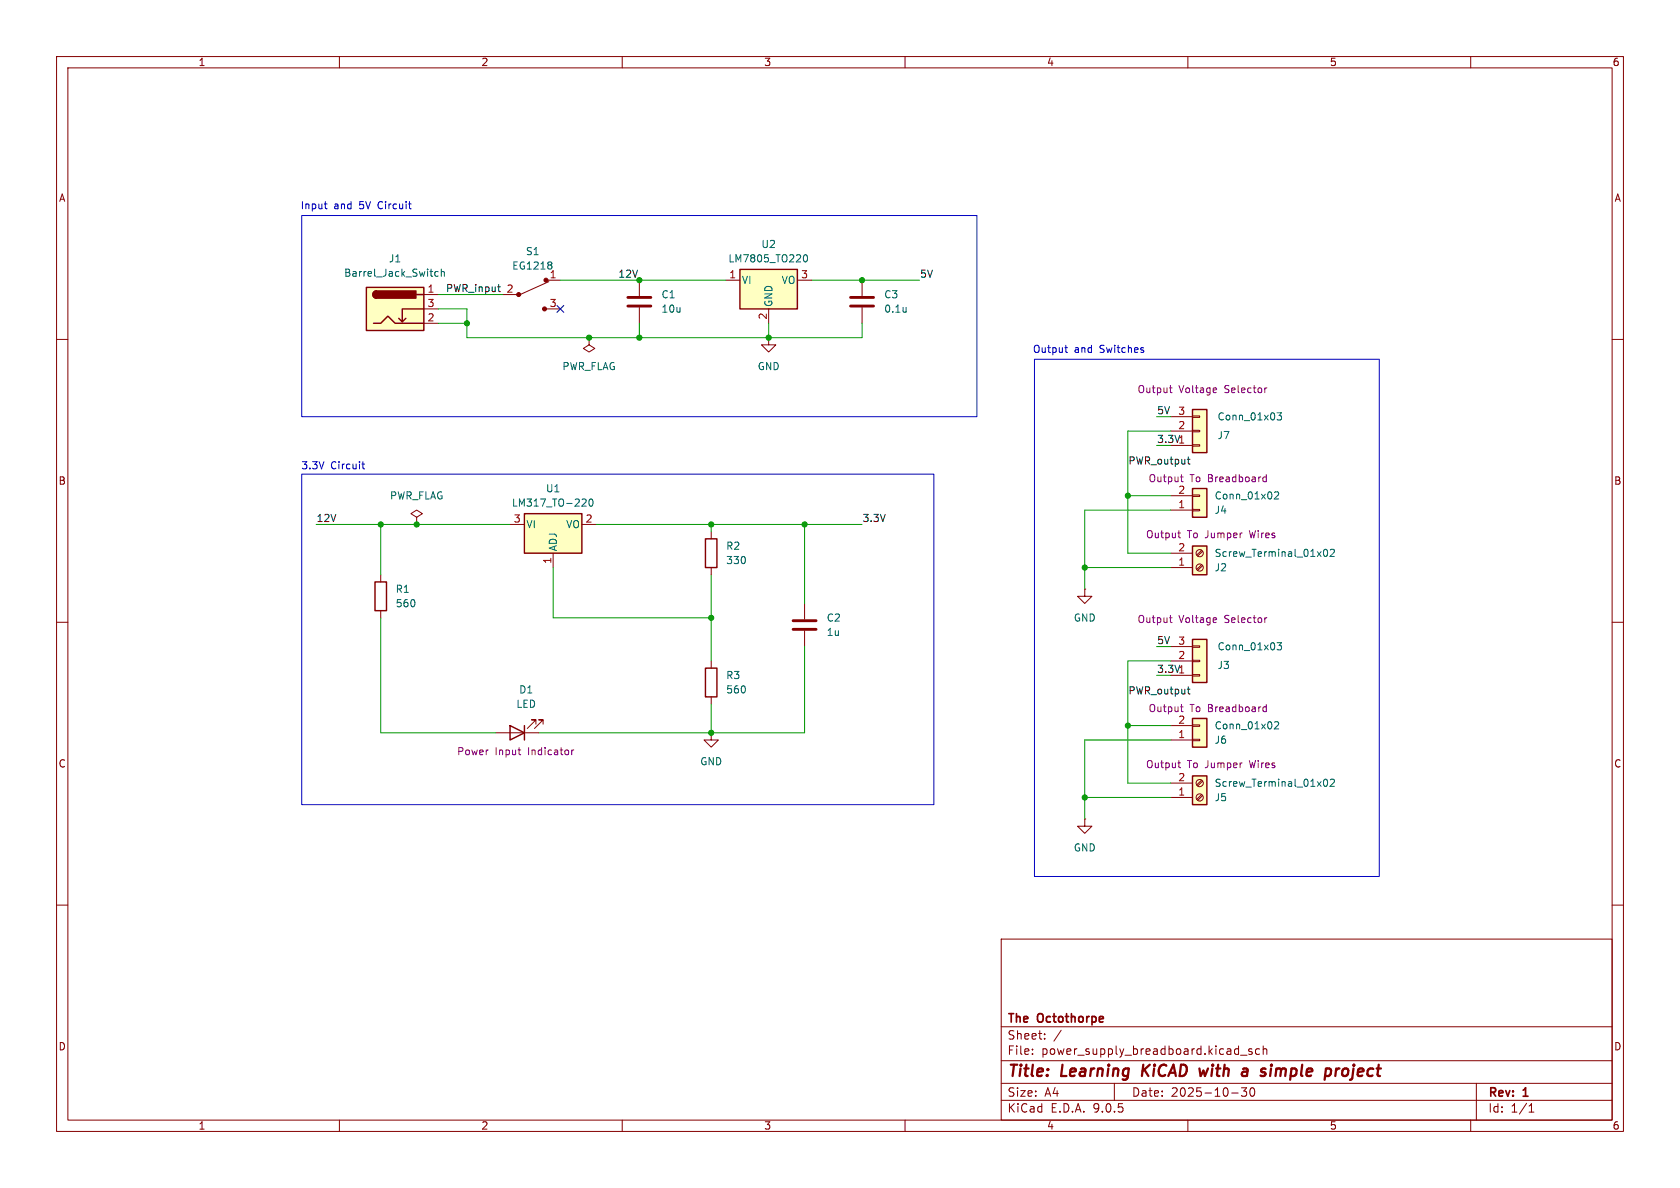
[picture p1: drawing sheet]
<svg xmlns="http://www.w3.org/2000/svg" width="297mm" height="210mm" viewBox="0 0 297 210" stroke-linecap="round" stroke-linejoin="round" font-family="sans-serif">
<g fill="none" stroke="#840000" stroke-width=".18">
<path d="M10 10h277v190h-277zM12 12h273v186h-273zM60 10v2M110 10v2M160 10v2M210 10v2M260 10v2M10 60h2M285 60h2M10 110h2M67.3 101.6v1.3M67.3 108v1.2"/>
<path d="M285 110h2M10 160h2M177 166h108v32h-108zM285 160h2M60 198v2M110 198v2M160 198v2M177 194.5h108M177 191.5h108M177 187.5h108M177 181.5h108M182.5 186.3v.1"/>
<path d="M182.5 185.5v.1M184.7 183.6v.1M184.7 182.8v.1M187.6 182.1l-1.3 2M197 191.5v3M210 198v2M217.7 193.2h1.2M219.3 186.5h1.2M219.5 192.3h.9l-.5 .6 .4 .1v.7l-.2 .1h-.4l-.2-.1M221.1 192.4l.2-.1a.81 .81 0 0 1 .6 .6 .81 .81 0 0 1-.3 .8l-.1 .1a.81 .81 0 0 1-.4-1.4zM221.3 185.5l-.3-.1-.3 .2 .1 .2 .5 .2v.3h-.6M222.7 185.5l-.5-.1-.2 .3v.4l.1 .2h.6"/>
<path d="M223.3 185.5l.2-.1 .4 .1 .1 .9M223.3 184.9v1.5M260 198v2M261 191.5v6.5M270.3 196.6h.9M270.3 195.5l.4-.4v1.5"/>
</g>
<g fill="none" stroke="#840000" stroke-width=".4">
<path d="M202.1 188.2l-.2 2M203.3 188.2l-1.3 1.2M213.6 188.9l-.6 1.3-.2-.9-.5 .9M220.3 188.9l.3 .3-.2 1M220.5 190.1l-.2 .1M220.6 189.4h-.7M224.7 188.9l-.2 1.3M224.8 188.2v.2M224.8 188.2l-.1 .1 .1 .1M224.8 188.2l.1 .1-.1 .1M236.2 188.9l-.1 1.3M236.8 188.9l-.4 .1-.2 .3"/>
<path d="M237.4 189.1l-.1 .7 .1 .3"/>
</g>
<path d="M66.3 102.9h2v5.1h-2z" fill="none" stroke="#840000" stroke-width=".25"/>
<path d="M210.8 72.4h2.6v7.6h-2.6z" fill="#ffffc2"/>
<path d="M210.8 72.4h2.6v7.6h-2.6z" fill="none" stroke="#840000" stroke-width=".25"/>
<path d="M207 78.7h3.8M207 76.2h3.8M207 73.7h3.8M210.8 78.6h1.3v.3h-1.3zM210.8 76.1h1.3v.2h-1.3zM210.8 73.5h1.3v.3h-1.3z" fill="none" stroke="#840000" stroke-width=".18"/>
<path d="M225.8 73h.8l-.5 .5 .4 .1v.5l-.2 .1-.5-.1" fill="none" stroke="#006464" stroke-width=".18"/>
<path d="M206.7 68.6h.5M206.9 68.1v1.1l.3 .2M214.9 68.6l.2 .3-.6 .1M215 69.4h-.1M224 68.6l-.3 .1" fill="none" stroke="#840084" stroke-width=".18"/>
<path d="M210.8 96.5h2.6v5.1h-2.6z" fill="#ffffc2"/>
<path d="M210.8 96.5h2.6v5.1h-2.6z" fill="none" stroke="#840000" stroke-width=".25"/>
<g fill="none" stroke="#840000" stroke-width=".18">
<path d="M207 97.8h3.8M212.4 99.8l-.8 .9M212.4 97.3l-.8 .8M212.6 100l-.9 .8M212.6 97.5l-.9 .8M207 100.3h3.8"/>
<circle cx="212.1" cy="97.8" r=".63"/>
<circle cx="212.1" cy="100.3" r=".63"/>
</g>
<path d="M234.1 97.2l.2-.1a.68 .68 0 0 1 .4 .6 .68 .68 0 0 1-.4 .7l-.2-.2-.1-.3zM235.2 97.2l.5-.1 .2 .4-.8 .9h.8" fill="none" stroke="#006464" stroke-width=".18"/>
<path d="M208.2 94.2h.5M208.4 93.8v1.1l.3 .2" fill="none" stroke="#840084" stroke-width=".18"/>
<path d="M210.8 86.4h2.6v5h-2.6z" fill="#ffffc2"/>
<path d="M210.8 86.4h2.6v5h-2.6z" fill="none" stroke="#840000" stroke-width=".25"/>
<path d="M207 90.2h3.8M207 87.6h3.8M210.8 90h1.3v.3h-1.3zM210.8 87.5h1.3v.3h-1.3zM191.8 104.1v1.3h1.2l-1.2 1.3-1.3-1.3h1.3M191.8 104.1h.1" fill="none" stroke="#840000" stroke-width=".18"/>
<path d="M225.3 87.1l.5-.2 .2 .4-.7 .9h.7" fill="none" stroke="#006464" stroke-width=".18"/>
<path d="M208.7 84.3h.5M208.9 83.9v1.1l.3 .2M223.4 84.4h.5M223.4 85.1h.5M223.9 83.9v1.3" fill="none" stroke="#840084" stroke-width=".18"/>
<path d="M210.8 113h2.6v7.7h-2.6z" fill="#ffffc2"/>
<path d="M210.8 113h2.6v7.7h-2.6z" fill="none" stroke="#840000" stroke-width=".25"/>
<path d="M207 119.4h3.8M207 116.8h3.8M207 114.3h3.8M210.8 119.3h1.3v.2h-1.3zM210.8 116.7h1.3v.3h-1.3zM210.8 114.2h1.3v.2h-1.3zM191.8 144.8v1.3h1.2l-1.2 1.2-1.3-1.2h1.3M191.8 144.8h.1" fill="none" stroke="#840000" stroke-width=".18"/>
<path d="M225.8 113.6h.8l-.5 .5 .4 .1v.6l-.2 .1-.5-.1" fill="none" stroke="#006464" stroke-width=".18"/>
<path d="M206.7 109.2h.5M206.9 108.8v1.1l.3 .2M214.9 109.2l.2 .3-.6 .1M215 110l-.1 .1M224 109.2l-.3 .1" fill="none" stroke="#840084" stroke-width=".18"/>
<path d="M210.8 137.2h2.6v5h-2.6z" fill="#ffffc2"/>
<path d="M210.8 137.2h2.6v5h-2.6z" fill="none" stroke="#840000" stroke-width=".25"/>
<g fill="none" stroke="#840000" stroke-width=".18">
<path d="M207 138.4h3.8M212.4 137.9l-.8 .9M212.6 138.1l-.9 .8M207 141h3.8M212.4 140.5l-.8 .8M212.6 140.6l-.9 .9"/>
<circle cx="212.1" cy="138.4" r=".63"/>
<circle cx="212.1" cy="141" r=".63"/>
</g>
<path d="M234.1 137.9l.2-.2a.68 .68 0 0 1 .4 .7 .68 .68 0 0 1-.4 .6l-.2-.1-.1-.4zM235.2 137.9l.5-.2 .2 .4-.8 .9h.8" fill="none" stroke="#006464" stroke-width=".18"/>
<path d="M208.2 134.9h.5M208.4 134.4v1.1l.3 .2" fill="none" stroke="#840084" stroke-width=".18"/>
<path d="M210.8 127h2.6v5.1h-2.6z" fill="#ffffc2"/>
<path d="M124.7 95.3h2v5h-2zM210.8 127h2.6v5.1h-2.6z" fill="none" stroke="#840000" stroke-width=".25"/>
<g fill="none" stroke="#840000" stroke-width=".18">
<path d="M88.9 52.1h2.5M96.5 49.5h2.6M96.5 54.6h2.6M97 49.8l-5.1 2.3M104.1 59.7v1.3l1.1 .6-1.1 .6-1-.6 1-.6M104.1 59.7h.1M135.9 59.7v1.3h1.3l-1.3 1.2-1.3-1.2h1.3M135.9 59.7h.1M125.7 94v1.3M125.7 100.3v1.3M125.7 129.5v1.3h1.3l-1.3 1.3-1.2-1.3h1.2M125.7 129.5h.1"/>
<path d="M207 130.8h3.8M207 128.3h3.8M210.8 130.7h1.3v.2h-1.3zM210.8 128.1h1.3v.3h-1.3z"/>
</g>
<path d="M97.4 46.4l.2 .1-.2 .3M97.4 46.9l.2 .2-.1 .3M225.3 127.7l.5-.1 .2 .3-.7 .9h.7" fill="none" stroke="#006464" stroke-width=".18"/>
<path d="M208.7 125h.5M208.9 124.5v1.1l.3 .2M223.4 125h.5M223.4 125.7h.5M223.9 124.5v1.3" fill="none" stroke="#840084" stroke-width=".18"/>
<g fill="#840000" stroke="#840000" stroke-width=".18">
<circle cx="91.7" cy="52.1" r=".36"/>
<circle cx="96.3" cy="54.6" r=".36"/>
<circle cx="96.5" cy="49.5" r=".36"/>
</g>
<path d="M64.8 50.8h10.1v7.6h-10.1z" fill="#ffffc2"/>
<path d="M64.8 50.8h10.1v7.6h-10.1zM66 57.2h1.3l1.3-1.3 1.2 1.3h5.1M66.5 51.4a.64 .64 0 0 0-.6 .7 .64 .64 0 0 0 .6 .6M71.8 56.3l-.7 .6M73.7 52.1h1.2M74.9 54.6h-3.8v2.3l-.6-.6" fill="none" stroke="#840000" stroke-width=".25"/>
<g fill="#840000" stroke="#840000" stroke-width=".25">
<path d="M66.1 51.6l.4-.2v1.3a.63 .63 0 0 1-.5-.4 .63 .63 0 0 1 .1-.7z"/>
<path d="M66.5 51.4h7v1.3h-7z"/>
</g>
<path d="M74.9 52.1h2.6M74.9 54.6h2.6M74.9 57.2h2.6" fill="none" stroke="#840000" stroke-width=".18"/>
<path d="M77.5 48.1l-.4-.1-.2 .2 .1 .6h.5M78 48.1l.2-.1 .3 .1 .1 .7M78 47.6v1.2" fill="none" stroke="#006464" stroke-width=".18"/>
<path d="M130.8 47.6h10.2v7h-10.2z" fill="#ffffc2"/>
<path d="M130.8 47.6h10.2v7h-10.2z" fill="none" stroke="#840000" stroke-width=".25"/>
<path d="M113 49.5v2.8M113 54.4v2.8M128.3 49.5h2.5M135.9 54.6v2.6M141 49.5h2.5M152.4 49.5v2.8M152.4 54.4v2.8" fill="none" stroke="#840000" stroke-width=".18"/>
<path d="M142.2 45.1l.1-.1a.68 .68 0 0 1 .5 .7 .68 .68 0 0 1-.5 .6 .84 .84 0 0 1-.1-1.2zM160.2 54.3v.9M160.2 55.1h-.1" fill="none" stroke="#006464" stroke-width=".18"/>
<path d="M111 52.6h4.1M111 54.1h4.1M150.4 52.6h4M150.4 54.1h4" fill="none" stroke="#840000" stroke-width=".51"/>
<path d="M92.7 90.8h10.2v7h-10.2z" fill="#ffffc2"/>
<path d="M92.7 90.8h10.2v7h-10.2zM124.7 118.1h2v5.1h-2zM90.2 128.3l2.5 1.2-2.5 1.3zM92.7 128.3v2.5" fill="none" stroke="#840000" stroke-width=".25"/>
<path d="M73.7 91.4l1-.6-1-.6-1.1 .6 1.1 .6v1.3M73.7 92.7h.1M90.2 92.7h2.5M97.8 97.8v2.5M102.9 92.7h2.5M125.7 116.8v1.3M142.2 106.7v2.8M142.2 111.5v2.8M87.6 129.5h7.6M94.7 128v-.7h-.7h.7l-1.5 1.5M96 128v-.7h-.8h.8l-1.5 1.5M125.7 123.2v1.3" fill="none" stroke="#840000" stroke-width=".18"/>
<path d="M103.1 88.2l.4 .1 .1 .3-.8 .9h.8M104.2 88.3l.2-.1a.68 .68 0 0 1 .5 .6 .68 .68 0 0 1-.5 .7l-.2-.1-.1-.4z" fill="none" stroke="#006464" stroke-width=".18"/>
<path d="M91.6 132.6h.5M91.9 133.4h.2M101.1 132.6v.8M101.4 132.6l-.3 .2" fill="none" stroke="#840084" stroke-width=".18"/>
<path d="M140.2 109.7h4.1M140.2 111.3h4.1" fill="none" stroke="#840000" stroke-width=".51"/>
<path d="M88 50.7h.5M88.2 51.5l.3 .1M209.9 81.2h.5M210.1 80.8v1.1l.3 .1M209.9 121.8h.5M210.1 121.4v1.1l.3 .2" fill="none" stroke="#0f0f0f" stroke-width=".18"/>
<g fill="none" stroke="#009600" stroke-width=".18">
<path d="M77.5 54.6h5v5.1h69.9v-2.5M77.5 57.2h5M77.5 52.1h11.4M99.1 49.5h29.2M113 57.2v2.5M135.9 57.2v2.5M143.5 49.5h19.1M207 76.2h-7.6v21.6h7.6M55.9 92.7h34.3M67.3 92.7v8.9M105.4 92.7h47M125.7 92.7v1.3"/>
<path d="M142.2 92.7v14M199.4 87.6h7.6M207 90.2h-15.2v13.9M67.3 109.2v20.3h20.3M97.8 100.3v8.9h27.9M125.7 101.6v15.2M142.2 114.3v15.2h-47M191.8 100.3h15.2M207 116.8h-7.6v21.6h7.6M125.7 124.5v5M199.4 128.3h7.6M207 130.8h-15.2v14"/>
<path d="M191.8 141h15.2"/>
</g>
<path d="M98.5 54l1.2 1.2M99.7 54l-1.2 1.2" fill="none" stroke="#000084" stroke-width=".18"/>
<path d="M53.3 38.1h119.4v35.6h-119.4zM57.3 36.1h.5M57.5 36.7l.3 .2M72.2 36.1h.5M72.6 36.9h.1M182.9 63.5h60.9v91.4h-60.9zM188.2 61.5h.5M188.4 61v1.1l.3 .2M202.1 61.9v.3M53.3 83.8h111.8v58.4h-111.8zM64 82h.5M64.2 81.6v1.1l.3 .2" fill="none" stroke="#0000c2" stroke-width=".18"/>
<g fill="#009600" stroke="#009600" stroke-width=".18">
<circle cx="82.5" cy="57.2" r=".46"/>
<circle cx="135.9" cy="59.7" r=".46"/>
<circle cx="113" cy="49.5" r=".46"/>
<circle cx="104.1" cy="59.7" r=".46"/>
<circle cx="113" cy="59.7" r=".46"/>
<circle cx="152.4" cy="49.5" r=".46"/>
<circle cx="125.7" cy="109.2" r=".46"/>
<circle cx="125.7" cy="129.5" r=".46"/>
<circle cx="191.8" cy="100.3" r=".46"/>
<circle cx="125.7" cy="92.7" r=".46"/>
<circle cx="142.2" cy="92.7" r=".46"/>
<circle cx="199.4" cy="87.6" r=".46"/>
<circle cx="199.4" cy="128.3" r=".46"/>
<circle cx="191.8" cy="141" r=".46"/>
<circle cx="67.3" cy="92.7" r=".46"/>
<circle cx="73.7" cy="92.7" r=".46"/>
</g>
<g font-size="2.8" fill="#840000">
<text x="178" y="190.9">Title:</text>
<text x="187.7" y="190.9">Learning</text>
<text x="202.7" y="190.9">KiCAD</text>
<text x="213.7" y="190.9">with</text>
<text x="222.1" y="190.9">a</text>
<text x="226.2" y="190.9">simple</text>
<text x="238.3" y="190.9">project</text>
</g>
<g font-size="2.1" fill="#840000">
<text x="178" y="184">Sheet:</text>
<text x="178" y="181.2">The</text>
<text x="183.5" y="181.2">Octothorpe</text>
<text x="178" y="186.7">File:</text>
<text x="184.1" y="186.7">power_supply_breadboard.kicad_sch</text>
<text x="178" y="196.9">KiCad</text>
<text x="178" y="194.1">Size:</text>
<text x="184.7" y="194.1">A4</text>
<text x="185.7" y="196.9">E.D.A.</text>
<text x="193.3" y="196.9">9.0.5</text>
<text x="200" y="194.1">Date:</text>
<text x="207" y="194.1">2025-10-30</text>
<text x="263" y="194.3">Rev:</text>
<text x="263" y="196.9">Id:</text>
<text x="267.1" y="196.9">1/1</text>
<text x="269.4" y="194.3">1</text>
</g>
<g font-size="1.8" fill="#840000">
<text x="35" y="11.9">1</text>
<text x="85" y="11.9">2</text>
<text x="135" y="11.9">3</text>
<text x="185" y="11.9">4</text>
<text x="235" y="11.9">5</text>
<text x="285" y="11.9">6</text>
<text x="10.3" y="35.9">A</text>
<text x="285.3" y="35.9">A</text>
<text x="10.3" y="85.9">B</text>
<text x="285.3" y="85.9">B</text>
<text x="10.3" y="135.9">C</text>
<text x="285.3" y="135.9">C</text>
<text x="10.3" y="185.9">D</text>
<text x="285.3" y="185.9">D</text>
<text x="35" y="199.9">1</text>
<text x="85" y="199.9">2</text>
<text x="135" y="199.9">3</text>
<text x="185" y="199.9">4</text>
<text x="235" y="199.9">5</text>
<text x="285" y="199.9">6</text>
</g>
<g font-size="1.8" fill="#0000c2">
<text x="53.1" y="37.2">Input</text>
<text x="59" y="37.2">and</text>
<text x="63.6" y="37.2">5V</text>
<text x="67.1" y="37.2">Circuit</text>
<text x="182.5" y="62.6">Output</text>
<text x="189.9" y="62.6">and</text>
<text x="194.5" y="62.6">Switches</text>
<text x="53.2" y="83.2">3.3V</text>
<text x="58.5" y="83.2">Circuit</text>
</g>
<g font-size="1.8" fill="#006464">
<text x="68.7" y="46.6">J1</text>
<text x="90.5" y="47.9">EG1218</text>
<text x="92.9" y="45.3">S1</text>
<text x="128.7" y="46.6">LM7805_TO220</text>
<text x="134.5" y="44">U2</text>
<text x="60.7" y="49.1">Barrel_Jack_Switch</text>
<text x="97.1" y="49.3">1</text>
<text x="116.8" y="52.9">C1</text>
<text x="131.1" y="50.4">VI</text>
<text x="138.1" y="50.4">VO</text>
<text x="156.2" y="52.9">C3</text>
<text x="116.8" y="55.5">10u</text>
<text x="136.8" y="54.4" transform="rotate(-90 136.8 54.4)">GND</text>
<text x="156.2" y="55.5">0.1u</text>
<text x="99.3" y="65.6">PWR_FLAG</text>
<text x="133.9" y="65.6">GND</text>
<text x="215.1" y="77.8">J7</text>
<text x="215.1" y="74.5">Conn_01x03</text>
<text x="68.8" y="88.5">PWR_FLAG</text>
<text x="90.4" y="89.8">LM317_TO-220</text>
<text x="96.4" y="87.2">U1</text>
<text x="214.6" y="88.5">Conn_01x02</text>
<text x="93" y="93.6">VI</text>
<text x="100" y="93.6">VO</text>
<text x="214.6" y="91">J4</text>
<text x="98.7" y="97.5" transform="rotate(-90 98.7 97.5)">ADJ</text>
<text x="128.3" y="97.4">R2</text>
<text x="128.3" y="99.9">330</text>
<text x="214.6" y="101.2">J2</text>
<text x="214.6" y="98.7">Screw_Terminal_01x02</text>
<text x="69.9" y="105">R1</text>
<text x="69.9" y="107.5">560</text>
<text x="146.1" y="110.1">C2</text>
<text x="146.1" y="112.6">1u</text>
<text x="189.7" y="110.1">GND</text>
<text x="215.1" y="118.5">J3</text>
<text x="215.1" y="115.2">Conn_01x03</text>
<text x="91.2" y="125.3">LED</text>
<text x="91.7" y="122.8">D1</text>
<text x="128.3" y="120.2">R3</text>
<text x="128.3" y="122.8">560</text>
<text x="214.6" y="131.7">J6</text>
<text x="214.6" y="129.1">Conn_01x02</text>
<text x="123.7" y="135.5">GND</text>
<text x="214.6" y="141.8">J5</text>
<text x="214.6" y="139.3">Screw_Terminal_01x02</text>
<text x="189.7" y="150.7">GND</text>
</g>
<g font-size="1.8" fill="#a90000">
<text x="75.5" y="51.8">1</text>
<text x="89.5" y="51.8">2</text>
<text x="128.8" y="49.3">1</text>
<text x="141.5" y="49.3">3</text>
<text x="75.5" y="54.4">3</text>
<text x="75.5" y="56.9">2</text>
<text x="97.1" y="54.4">3</text>
<text x="135.6" y="56.6" transform="rotate(-90 135.6 56.6)">2</text>
<text x="208.2" y="75.9">2</text>
<text x="208.2" y="73.4">3</text>
<text x="208.2" y="89.9">1</text>
<text x="208.2" y="87.4">2</text>
<text x="90.7" y="92.5">3</text>
<text x="103.4" y="92.5">2</text>
<text x="97.5" y="99.8" transform="rotate(-90 97.5 99.8)">1</text>
<text x="208.2" y="100.1">1</text>
<text x="208.2" y="97.5">2</text>
<text x="208.2" y="116.6">2</text>
<text x="208.2" y="114">3</text>
<text x="208.2" y="130.6">1</text>
<text x="208.2" y="128">2</text>
<text x="208.2" y="140.7">1</text>
<text x="208.2" y="138.2">2</text>
</g>
<g font-size="1.8" fill="#0f0f0f">
<text x="78.7" y="51.7">PWR_input</text>
<text x="109.2" y="49.2">12V</text>
<text x="162.6" y="49.2">5V</text>
<text x="199.4" y="82.2">PWR_output</text>
<text x="55.9" y="92.4">12V</text>
<text x="152.4" y="92.4">3.3V</text>
<text x="199.4" y="122.8">PWR_output</text>
</g>
<g font-size="1.8" fill="#840084">
<text x="201" y="69.7">Output</text>
<text x="208.4" y="69.7">Voltage</text>
<text x="216.6" y="69.7">Selector</text>
<text x="203" y="85.4">Output</text>
<text x="210.4" y="85.4">To Breadboard</text>
<text x="202.5" y="95.4">Output</text>
<text x="209.9" y="95.4">To Jumper</text>
<text x="221.2" y="95.4">Wires</text>
<text x="201" y="110.3">Output</text>
<text x="208.4" y="110.3">Voltage</text>
<text x="216.6" y="110.3">Selector</text>
<text x="203" y="126.1">Output</text>
<text x="210.4" y="126.1">To Breadboard</text>
<text x="80.7" y="133.7">Power</text>
<text x="87.5" y="133.7">Input</text>
<text x="93.5" y="133.7">Indicator</text>
<text x="202.5" y="136">Output</text>
<text x="209.9" y="136">To Jumper</text>
<text x="221.2" y="136">Wires</text>
</g>
<g font-size="1.8" fill="#009600">
<text x="204.5" y="73.3">5V</text>
<text x="204.5" y="78.4">3.3V1</text>
<text x="204.5" y="114">5V</text>
<text x="204.5" y="119">3.3V1</text>
</g>
</svg>
